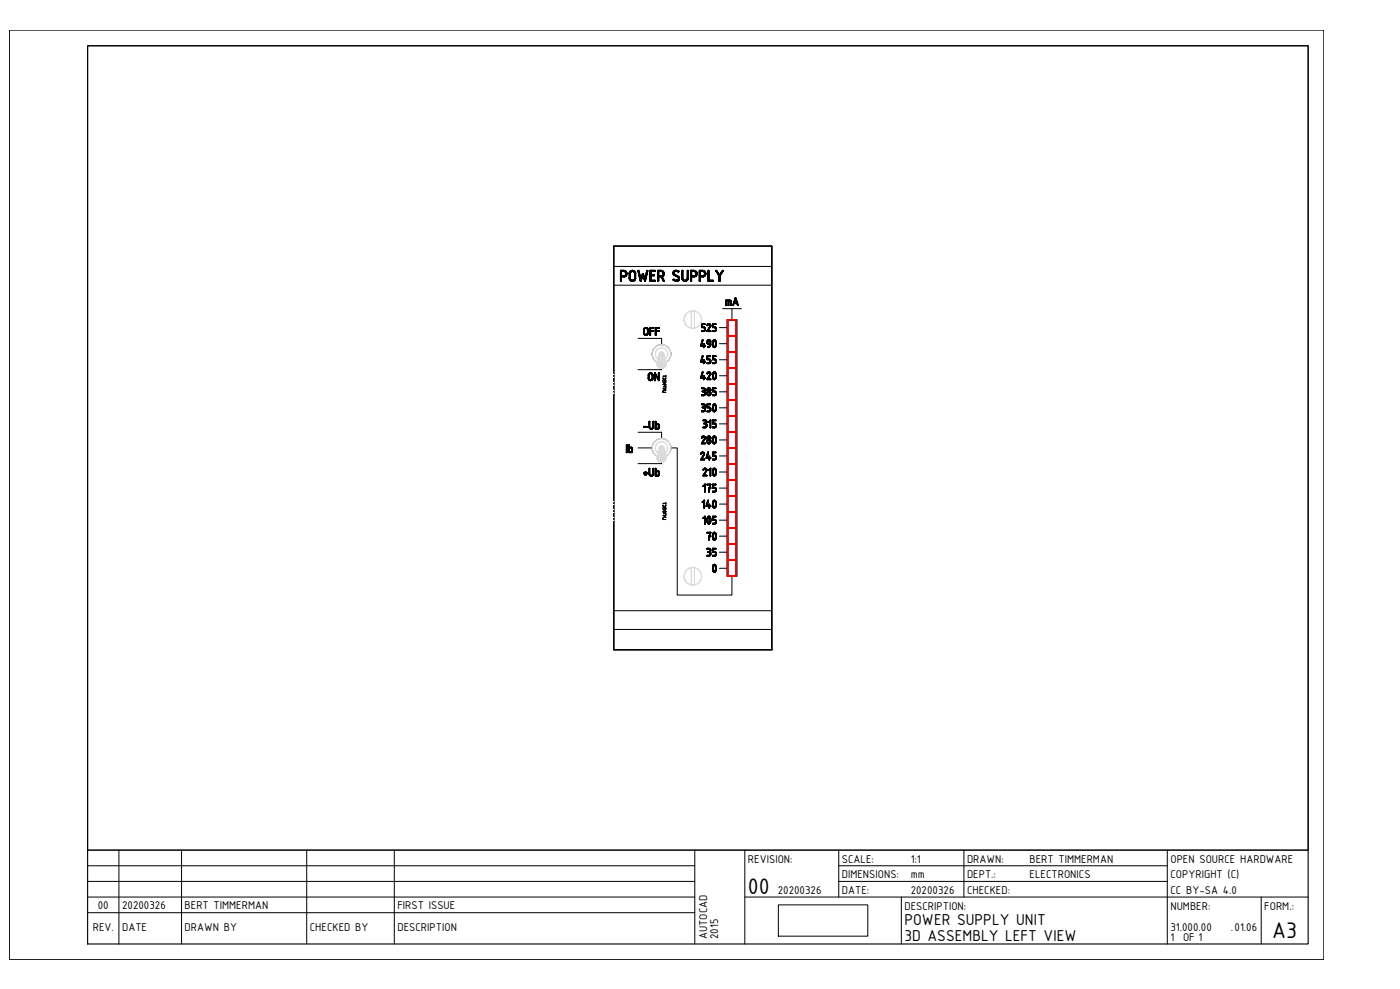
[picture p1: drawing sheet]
<svg xmlns="http://www.w3.org/2000/svg" width="841mm" height="594mm" viewBox="0 0 841 594" stroke-linecap="round" stroke-linejoin="round" font-family="sans-serif">
<!-- layer: 0 -->
<g fill="none" stroke="#000" stroke-width=".6">
<path d="M369 148h95v242h-95zM369 148v242h95v-242v242M369 148h95M369 148h.1M464 148h-95v242h95M464 148h.1M369 160h95M369 171h95M373 163h.1M373 163v6v-6M373 169h.1M373 162h.1"/>
<path d="M373 163h2h-2M373 166v-3v3M373 169v-3v3M373 166h2h-2M375 163h.1M375 166h-2h2M375 166h.1M375 162h-2h2M375 162h.1M375 165h.1M376 163h.1M376 165h.1"/>
<path d="M376 166h.1M376 164h.1M377 165h.1M377 164h.1M378 164h.1M378 164v3v-3M378 167h.1M378 168h.1M378 163h.1M379 163h.1M379 168h.1M379 167h.1"/>
<path d="M379 167v-3v3M379 164h.1M379 169h.1M379 162h.1M380 162h.1M380 169h.1M380 168h.1M380 163h.1M381 169h.1M381 163h.1M381 168h.1M381 164h.1"/>
<path d="M381 167h.1M381 164v3v-3M382 163h.1M382 168h.1M382 164h.1M382 167v-3v3M382 167h.1M383 163h.1M383 163l2 6-2-6M383 162h.1M384 162h.1M384 163h.1"/>
<path d="M385 169h.1M385 167l-1-4 1 4M385 169l1-3-1 3M386 165l-1 2 1-2M386 164h.1M386 166l1 3-1-3M387 165h.1M387 169h.1M387 167v-2v2M388 169h.1M388 169l1-6-1 6M388 163l-1 4 1-4"/>
<path d="M389 163h.1M389 162h.1M390 169h.1M390 163v6v-6M390 163h.1M391 169h.1M391 162h.1M391 169h2h-2M391 168v-2v2M391 166h2h-2M391 165v-2v2M391 163h2h-2"/>
<path d="M393 166h.1M393 165h-2h2M393 165h.1M393 169h.1M393 168h-2h2M393 163h.1M393 162h-2h2M394 168h.1M394 162h.1M394 169h.1M394 163h.1M395 163h.1"/>
<path d="M395 163v6v-6M395 169h.1M395 162h.1M396 169h.1M396 163h1h-1M396 166v-3v3M396 169v-3v3M396 166h1h-1M397 163h.1M397 166h-1h1M397 162h-2h2M397 166h.1"/>
<path d="M397 162h.1M397 166l1 3-1-3M398 163h.1M398 166h.1M398 162h.1M398 165h.1M398 164h.1M398 169h.1M399 166h.1M399 163h.1M399 169h.1M399 165h.1"/>
<path d="M399 164h.1M399 168l-1-2 1 2M404 164h.1M404 168h.1M404 163h.1M404 165h.1M405 163h.1M405 165h.1M405 168h.1M405 169h.1M405 164h.1M405 165l2 1-2-1"/>
<path d="M405 162h.1M406 163h.1M406 169h.1M406 162h.1M406 168h.1M407 163h.1M407 168h.1M407 169h.1M407 162h.1M407 166h.1M407 167h.1M407 166l-2-1 2 1"/>
<path d="M408 166h.1M408 163h.1M408 167h.1M408 168h.1M408 169h.1M410 163h.1M410 163v4v-4M410 167h.1M410 162h.1M410 168h.1M410 167v-4v4M410 169h.1"/>
<path d="M411 168h.1M411 169h.1M412 169h.1M412 168h.1M413 169h.1M413 168h.1M413 167h.1M413 163h.1M413 163v4v-4M413 162h.1M414 163h.1M414 167v-4v4"/>
<path d="M415 163h.1M415 163v6v-6M415 169h.1M415 162h.1M415 163h2h-2M415 166v-3v3M415 169v-3v3M415 166h2h-2M417 163h.1M417 166h-2h2M417 166h.1M417 162h-2h2"/>
<path d="M417 162h.1M418 166h.1M418 163h.1M418 165h.1M418 164h.1M419 165h.1M419 163h.1M419 164h.1M420 163v6v-6M420 169h.1M420 163h.1M420 162h.1"/>
<path d="M421 169h.1M421 163h1h-1M421 166v-3v3M421 169v-3v3M421 166h1h-1M422 163h.1M422 166h-1h1M422 166h.1M422 162h-2h2M422 162h.1M423 166h.1M423 163h.1"/>
<path d="M423 162h.1M423 165h.1M423 164h.1M424 166h.1M424 163h.1M424 165h.1M424 164h.1M425 163v6v-6M425 169h.1M425 163h.1M425 162h.1M426 162h.1"/>
<path d="M426 169h2h-2M426 168v-5v5M426 163h.1M428 169h.1M428 168h-2h2M428 168h.1M429 169h.1M429 168h.1M430 163h.1M430 162h.1M430 163l2 3-2-3M431 163h.1"/>
<path d="M432 166v3v-3M432 169h.1M432 165l-1-2 1 2M433 166l2-3-2 3M433 169h.1M433 169v-3v3M434 163l-2 2 2-2M434 162h.1M435 163h.1M442 179h.1M442 179l-2 4 2-4M442 180v2v-2"/>
<path d="M387 198h.1M387 198v2v-2M387 200h.1M387 197h.1M387 200v-2v2M388 197h.1M389 197h.1M389 198h.1M389 200h.1M389 198v2v-2M389 200v-2v2M390 197v4v-4"/>
<path d="M390 197h.1M391 197h.1M391 199h1h-1M391 199v-2v2M391 197h1h-1M392 199h.1M392 199h-1h1M392 197h.1M392 197h-1h1M393 199h.1M393 197h.1M394 197h.1"/>
<path d="M394 197v4v-4M394 199h2h-2M394 199v-2v2M394 197h2h-2M396 199h.1M396 199h-2h2M396 197h.1M396 197h-2h2M421 197h.1M421 199h.1M421 195v2v-2M421 195h.1"/>
<path d="M422 199h.1M422 194h.1M422 197h1h-1M422 199h1h-1M422 196v-1v1M422 195h1h-1M423 197h.1M423 199h-1h1M423 199h.1M423 196h-1h1M423 196h.1M423 198h.1"/>
<path d="M423 195h.1M423 194h-1h1M423 194h.1M424 199h.1M424 197h.1M424 195h.1M424 198h.1M425 195h.1M425 196h.1M425 199h.1M425 199h2h-2M425 199l2-3-2 3"/>
<path d="M426 195h.1M426 194h.1M426 196l-1 3 1-3M426 196h.1M427 196h.1M427 195h.1M427 199h.1M427 199h-2h2M428 197h.1M428 199h.1M428 195h.1M428 195v2v-2"/>
<path d="M428 197h1h-1M428 199h1h-1M428 194h.1M428 196v-1v1M428 195h2h-2M429 197h.1M429 199h-1h1M429 199h.1M429 196h-1h1M429 196h.1M430 197h.1M430 196h.1"/>
<path d="M430 198h.1M430 199h.1M430 195h.1M430 194h-2h2M430 194h.1M432 197h5M434 185h11M436 180h.1M436 180v3v-3M436 183h.1M436 184h.1M436 183v-2v2"/>
<path d="M436 181h1h-1M437 192h6v154h-6zM437 192h.1M437 181v2v-2M437 183h.1M437 184h.1M438 184h.1M438 183h.1M438 183v-2v2M438 181h.1M438 180h-2h2M438 180h.1"/>
<path d="M439 181h.1M439 180h.1M439 181v2v-2M439 183h.1M439 184h.1M439 183v-2v2M440 185v7M440 183h.1M440 184h.1M441 183h.1M441 183v-1v1M441 182h2h-2"/>
<path d="M441 182l1-2-1 2M442 182h-1h1M443 192h.1M443 182v1v-1M443 183h.1M443 184h.1M443 183l-1-4 1 4M383 203h14v4M387 201h.1M388 201h.1M389 201h.1M390 201h.1"/>
<path d="M391 201h.1M391 201v-2v2M392 213h.1M392 211v3M392 214l2 3M392 210v1M394 201h.1M394 208l-2 2M394 201v-2v2M394 217l1 1M397 207l-3 1M397 207h1"/>
<path d="M398 207l2 1M400 217v1M401 208v1M401 217h.1M402 209h.1M402 216h.1M403 211h.1M403 214v1M403 211v3M421 217h.1M421 208h.1M421 217h2h-2"/>
<path d="M421 208h2h-2M421 217l1-3-1 3M421 207l1-3-1 3M422 214l-1 3 1-3M422 204l-1 4 1-4M422 214h.1M422 204h.1M423 217v1v-1M423 218h.1M423 216h.1M423 216v1v-1M423 217h-2h2"/>
<path d="M423 208v1v-1M423 209h.1M423 207h.1M423 207h-2h2M423 206h.1M423 218v-1v1M423 217h1h-1M423 217v-1v1M423 209v-1v1M423 208h1h-1M424 217h.1M424 217h-1h1"/>
<path d="M424 208h.1M424 207h-1h1M424 207h.1M425 216h.1M425 218h.1M425 214h.1M425 214v2v-2M425 205h.1M425 205v1v-1M425 206h.1M425 216h1h-1M425 218h1h-1"/>
<path d="M425 204h.1M425 207h.1M425 216v-2v2M425 214h2h-2M425 208h.1M425 209h.1M425 206v-1v1M426 209h.1M426 204h.1M426 206h.1M426 207h.1M426 208h.1"/>
<path d="M426 205h.1M426 216h.1M426 218h-1h1M426 218h.1M426 216h-1h1M426 207h1h-1M426 217h.1M427 217h.1M427 218h.1M427 214h.1M427 214h-2h2M427 208h.1"/>
<path d="M427 204h.1M427 207h.1M427 206h-1h1M427 205h.1M427 205v1v-1M427 216h.1M427 207v-2v2M428 216h.1M428 218h.1M428 214h.1M428 214v2v-2M428 206h.1"/>
<path d="M428 207h.1M428 205h.1M428 208h.1M428 216h1h-1M428 218h1h-1M428 216v-2v2M428 214h2h-2M428 204h.1M429 204h.1M429 209h.1M429 207h.1M429 206h.1"/>
<path d="M429 205h.1M429 208h.1M429 216h.1M429 218h-1h1M429 218h.1M429 216h-1h1M430 216h.1M430 204h.1M430 209h.1M430 208h.1M430 205h.1M430 218h.1"/>
<path d="M430 217h.1M430 207h.1M430 206h.1M430 214h.1M430 214h-2h2M432 216h5M432 206h5M389 225h.1M389 225v2v-2M389 227h.1M389 228h.1M390 225h.1"/>
<path d="M390 228h.1M390 224h.1M390 227h.1M390 227v-2v2M390 229h.1M391 224h.1M391 229h.1M391 228h.1M391 225h.1M392 224h.1M392 228h.1M392 225h.1"/>
<path d="M392 227h.1M392 225v2v-2M392 227v-2v2M393 224h.1M393 224v4v-4M393 228h.1M393 229h.1M394 224h.1M394 229h.1M394 228v-3v3M394 225l2 4-2-4M395 228l-1-4 1 4"/>
<path d="M395 224v4v-4M396 229h.1M396 224h.1M396 228v-4v4M397 221v1h-14M421 227h.1M421 227h2h-2M421 237h.1M421 238h.1M421 233h.1M421 227l1-3-1 3M422 237h.1"/>
<path d="M422 233h.1M422 238h1h-1M422 233h1h-1M422 235h.1M422 224l-1 3 1-3M422 223h.1M422 235h1h-1M422 224h.1M423 235h.1M423 237h-1h1M423 238h.1M423 233h-1h1"/>
<path d="M423 233h.1M423 235h-1h1M423 227v1v-1M423 228h.1M423 226h.1M423 226v1v-1M423 227h-2h2M423 237h.1M423 234h.1M423 228v-1v1M423 227h1h-1M423 227v-1v1"/>
<path d="M423 236h.1M423 236v1v-1M424 237h.1M424 235h.1M424 234h.1M424 227h.1M424 227h-1h1M424 236h.1M424 237v-1v1M425 234h.1M425 235h.1M425 236h.1"/>
<path d="M425 236v1v-1M425 237h.1M425 224h.1M425 228h.1M425 225h.1M425 233h.1M425 228h2h-2M425 237v-1v1M425 238h.1M425 228l2-3-2 3M425 223h.1M426 235h.1"/>
<path d="M426 233h.1M426 237h.1M426 223h.1M426 224h.1M426 238h.1M426 234h.1M426 236h.1M426 225l-1 3 1-3M426 225h.1M427 234h.1M427 237h.1M427 235h.1"/>
<path d="M427 236h.1M427 236v1v-1M427 224h.1M427 225h.1M427 233h.1M427 228h.1M427 228h-2h2M428 235h.1M428 237h.1M428 238h.1M428 233h.1M428 233v2v-2"/>
<path d="M428 225h.1M428 226h.1M428 227h.1M428 224h.1M428 235h1h-1M428 238h1h-1M428 228h.1M428 235v-2v2M428 233h2h-2M429 224h.1M429 228h.1M429 227h.1"/>
<path d="M429 226h.1M429 225h.1M429 223h.1M429 235h.1M429 237h-1h1M429 238h.1M429 235h-1h1M429 237h.1M430 235h.1M430 223h.1M430 228h.1M430 227h.1"/>
<path d="M430 224h.1M430 236h.1M430 237h.1M430 238h.1M430 225h.1M430 226h.1M430 236v1v-1M430 233h.1M430 233h-2h2M430 237v-1v1M432 235h5M432 226h5"/>
<path d="M383 260h14v3M387 256h.1M387 257h.1M387 257h2h-2M389 257h.1M389 256h-2h2M389 256h.1M390 253h.1M390 253v3v-3M390 256h.1M390 257h.1M390 256v-3v3"/>
<path d="M390 258h.1M391 257h.1M391 258h.1M392 257h.1M392 258h.1M392 253h.1M392 253v3v-3M392 256h.1M393 257h.1M393 253h.1M393 256v-3v3M394 253h.1"/>
<path d="M394 253v5v-5M394 258h.1M394 258h1h-1M394 257v-2v2M394 255h1h-1M394 254v-1v1M395 255h.1M395 257h-1h1M395 254h-1h1M395 258h.1M395 257h.1M395 254h.1"/>
<path d="M395 255v2v-2M396 255h.1M396 258h.1M396 257h.1M396 257v-2v2M421 247h.1M421 243h.1M422 247h.1M422 243h.1M422 247h1h-1M422 243h1h-1M422 245h.1"/>
<path d="M422 245h1h-1M422 257h.1M422 252h.1M422 253h.1M423 257h.1M423 252h.1M423 256h.1M423 257h1h-1M423 253h1h-1M423 245h.1M423 247h-1h1M423 247h.1"/>
<path d="M423 243h-1h1M423 243h.1M423 245h-1h1M423 254h.1M423 244h.1M423 255h.1M423 255h1h-1M423 246h.1M424 255h.1M424 256h-1h1M424 257h.1M424 252h-1h1"/>
<path d="M424 253h.1M424 254h-1h1M424 247h.1M424 245h.1M424 244h.1M424 243h.1M424 256h.1M424 252h.1M424 254h.1M424 246h.1M424 255v1v-1M425 256h.1"/>
<path d="M425 255h.1M425 254h.1M425 253h.1M425 256v-1v1M425 245h.1M425 247h.1M425 243h.1M425 243v2v-2M425 245h1h-1M425 247h1h-1M425 245v-2v2M425 243h2h-2"/>
<path d="M426 253h.1M426 254h.1M426 245h.1M426 247h-1h1M426 247h.1M426 245h-1h1M426 254l1-1-1 1M426 246h.1M427 253v4v-4M427 257h.1M427 252l-1 1 1-1M427 246h.1"/>
<path d="M427 247h.1M427 243h.1M427 243h-2h2M427 245h.1M427 252h.1M427 257v-4v4M427 253h.1M428 254h.1M428 255h.1M428 257h.1M428 252h.1M428 253v1v-1"/>
<path d="M428 244h.1M428 245h.1M428 246h.1M428 255h1h-1M428 256h.1M428 257h1h-1M428 243h.1M428 247h.1M428 254v-1v1M428 253h2h-2M429 243h.1M429 247h.1"/>
<path d="M429 246h.1M429 244h.1M429 255h.1M429 256h-1h1M429 257h.1M429 254h-1h1M429 256h.1M429 254h.1M430 255h.1M430 254h.1M430 243h.1M430 247h.1"/>
<path d="M430 256h.1M430 257h.1M430 246h.1M430 244h.1M430 245h.1M430 255v1v-1M430 253h.1M430 252h-2h2M430 252h.1M430 256v-1v1M432 255h5M432 245h5"/>
<path d="M376 267h.1M376 267v5v-5M376 272h.1M377 272h.1M377 267h.1M377 272v-5v5M378 267v5v-5M378 272h.1M378 267h.1M378 272h1h-1M378 271v-2v2M378 269h1h-1"/>
<path d="M378 269v-2v2M379 269h.1M379 271h-1h1M379 269h-1h1M379 272h.1M379 271h.1M380 269h.1M380 270v1v-1M380 271h.1M380 272h.1M380 270h.1M380 271v-1v1"/>
<path d="M383 269h9M392 268v2M392 270l1 3M393 265l-1 3M393 273l2 1M397 264l-4 1M397 263h1M397 278h-14M398 264l3 1M401 273l-1 1M403 267v1M403 271h.1"/>
<path d="M403 268v2M403 269h4v88h33v-11M403 269h.1M421 272h.1M421 273h.1M421 276h.1M421 276h2h-2M421 263h.1M421 266h.1M421 267h.1M422 272h.1M422 276l1-3-1 3"/>
<path d="M422 262h.1M422 263h.1M422 267h2h-2M422 266l2-2-2 2M423 272h.1M423 262h.1M423 273l-2 3 2-3M423 273h.1M423 276h.1M423 276h-1h1M423 263h.1M423 263l-2 3 2-3"/>
<path d="M424 267h.1M424 266h-2h2M424 264h.1M424 262h.1M424 263h.1M424 266h.1M424 275h.1M424 275h2h-2M425 263h.1M425 265h.1M425 266h.1M425 275l1-3-1 3"/>
<path d="M425 262h.1M425 264h.1M425 272l-1 3 1-3M425 272h.1M425 267h.1M426 272h.1M426 264h.1M426 262h.1M426 266h.1M426 267h.1M426 275v1v-1M426 276h.1"/>
<path d="M426 274h.1M426 274v1v-1M426 275h-1h1M426 276v-1v1M426 275h1h-1M426 275v-1v1M426 263h.1M426 265h.1M427 263h.1M427 266h.1M427 264h.1M427 265h.1"/>
<path d="M427 262h.1M427 275h.1M427 275h-1h1M428 274h.1M428 276h.1M428 272h.1M428 272v2v-2M428 263h.1M428 264h.1M428 265h.1M428 266h.1M428 274h1h-1"/>
<path d="M428 276h1h-1M428 262h.1M428 273v-1v1M428 272h2h-2M429 262h.1M429 266h.1M429 265h.1M429 264h.1M429 263h.1M429 267h.1M429 274h.1M429 276h-1h1"/>
<path d="M429 276h.1M429 273h-1h1M429 273h.1M430 274h.1M430 273h.1M430 262h.1M430 267h.1M430 266h.1M430 263h.1M430 276h.1M430 275h.1M430 265h.1"/>
<path d="M430 264h.1M430 272h.1M430 272h-2h2M432 274h5M432 264h5M387 284h.1M387 285h.1M387 285h1h-1M388 285h.1M388 283h.1M388 283v1v-1M388 284h-1h1"/>
<path d="M388 286h.1M388 285h1h-1M388 284v-1v1M389 285h.1M389 284h-1h1M389 284h.1M390 281h.1M390 282v3v-3M390 285h.1M390 285v-3v3M390 282h.1M390 286h.1"/>
<path d="M391 285h.1M391 286h.1M392 285h.1M392 286h.1M392 281h.1M392 282v3v-3M393 285h.1M393 281h.1M393 282h.1M393 285v-3v3M394 281h.1M394 282v4v-4"/>
<path d="M394 286h.1M394 286h1h-1M394 286v-3v3M394 283h1h-1M394 283v-1v1M394 282h.1M395 283h.1M395 286h-1h1M395 283h-1h1M395 286h.1M395 285h.1M395 284h.1"/>
<path d="M395 284v1v-1M396 283h.1M396 286h.1M396 285h.1M396 284h.1M396 285v-1v1M422 292h.1M422 282h.1M422 286h.1M423 282h.1M423 292h.1M423 286h1h-1"/>
<path d="M423 281h.1M423 285l1-2-1 2M423 292v3v-3M423 295h.1M423 296h.1M423 291l-1 1 1-1M423 291h.1M424 296h.1M424 291h.1M424 281h.1M424 282h.1M424 295h.1"/>
<path d="M424 295v-4v4M424 283h.1M424 283l-2 3 2-3M424 286h.1M424 285h-1h1M425 286h.1M425 285h.1M425 283h.1M425 282h.1M425 291h.1M425 291h1h-1M426 295h.1"/>
<path d="M426 293h.1M426 282h.1M426 283h.1M426 296h.1M426 283l1-1-1 1M426 293v2v-2M426 295v-2v2M426 291v2v-2M427 282v4v-4M427 286h.1M427 281l-1 1 1-1M427 293v-2v2"/>
<path d="M427 281h.1M427 293h.1M427 291h-2h2M427 291h.1M427 286v-5v5M428 293h.1M428 295h.1M428 291h.1M428 291v2v-2M428 283h.1M428 284h.1M428 296h.1"/>
<path d="M428 282h.1M428 285h.1M428 293h1h-1M428 296h1h-1M428 293v-2v2M428 291h2h-2M429 281h.1M429 282h.1M429 286h.1M429 285h.1M429 284h.1M429 283h.1"/>
<path d="M429 293h.1M429 295h-1h1M429 296h.1M429 293h-1h1M429 295h.1M430 293h.1M430 281h.1M430 286h.1M430 285h.1M430 282h.1M430 295h.1M430 294h.1"/>
<path d="M430 284h.1M430 283h.1M430 291h.1M430 291h-2h2M432 293h5M432 284h5M422 302h.1M422 301h.1M422 302l1-1-1 1M422 311h.1M423 312h.1M423 311h.1"/>
<path d="M423 301v4v-4M423 305h.1M423 301h-1h1M423 300h.1M423 311v4v-4M423 315h.1M423 305v-4v4M423 301h.1M423 310l-1 1 1-1M423 310h.1M424 315h.1M424 310h.1"/>
<path d="M424 315v-5v5M424 304h.1M424 304h2h-2M425 320h.1M425 312h.1M425 313h.1M425 311h.1M425 314h.1M425 304l1-3-1 3M425 301l-1 3 1-3M425 310h.1M425 301h.1"/>
<path d="M425 315h.1M425 300h.1M426 310h.1M426 315h.1M426 314h.1M426 311h.1M426 301h.1M426 304v1v-1M426 305h.1M426 303h.1M426 303v1v-1M426 304h-1h1"/>
<path d="M426 305v-1v1M426 304h1h-1M426 304v-1v1M426 313h.1M426 312h.1M427 310h.1M427 314h.1M427 312h.1M427 313h.1M427 311h.1M427 320h-2h2M427 304h.1"/>
<path d="M427 304h-1h1M427 320h.1M428 312h.1M428 314h.1M428 315h.1M428 310h.1M428 310v2v-2M428 302h.1M428 303h.1M428 304h.1M428 312h1h-1M428 315h1h-1"/>
<path d="M428 301h.1M428 305h.1M428 312v-1v1M428 311h2h-2M429 320h.1M429 301h.1M429 305h.1M429 304h.1M429 303h.1M429 302h.1M429 300h.1M429 312h.1"/>
<path d="M429 314h-1h1M429 315h.1M429 312h-1h1M429 314h.1M430 320h.1M430 313h.1M430 312h.1M430 301h.1M430 305h.1M430 304h.1M430 314h.1M430 315h.1"/>
<path d="M430 302h.1M430 303h.1M430 313v1v-1M430 311h.1M430 310h-2h2M430 310h.1M430 314v-1v1M432 312h5M432 303h5M425 334h.1M425 329h.1M425 330h.1"/>
<path d="M425 334h1h-1M425 330h1h-1M425 320h1h-1M425 331h.1M425 332h.1M425 332h1h-1M426 324h.1M426 322h.1M426 332h.1M426 334h-1h1M426 334h.1M426 329h-1h1"/>
<path d="M426 330h.1M426 331h-1h1M426 329h.1M426 331h.1M426 322v2v-2M426 324v-2v2M426 333h.1M426 320v2v-2M427 332h.1M427 332v1v-1M427 333h.1M427 334h.1"/>
<path d="M427 331h.1M427 330h.1M427 322v-2v2M427 322h.1M427 333v-1v1M428 331h.1M428 332h.1M428 334h.1M428 329h.1M428 330v1v-1M428 321h.1M428 322h.1"/>
<path d="M428 323h.1M428 340h.1M428 332h1h-1M428 334h1h-1M428 324h.1M428 320h.1M428 339h.1M428 331v-1v1M428 330h2h-2M429 339h.1M429 324h.1M429 323h.1"/>
<path d="M429 321h.1M429 340h.1M429 332h.1M429 334h-1h1M429 334h.1M429 331h-1h1M429 331h.1M429 333h.1M430 339h.1M430 340h.1M430 332h.1M430 331h.1"/>
<path d="M430 324h.1M430 333h.1M430 334h.1M430 323h.1M430 321h.1M430 322h.1M430 332v1v-1M430 330h.1M430 329h-2h2M430 329h.1M430 333v-1v1M432 332h5"/>
<path d="M432 322h5M428 341h.1M428 342h.1M428 343h.1M429 343h.1M429 342h.1M429 341h.1M429 344h.1M430 344h.1M430 343h.1M430 342h.1M430 341h.1"/>
<path d="M432 341h5M437 346h.1M443 346h.1M369 378h95M369 367h95M369 390h.1M464 390h.1"/>
</g>
<g fill="none" stroke="#dbdbdb" stroke-width=".6">
<path d="M411 190v3l1 2M411 190h.1M412 189l-1 1 1-1M412 195l-1-1 1 1M412 195l1 1M412 189l-1 1M412 195h.1M413 188l-1 1zM413 188l2-1v10a5 5 0 0 1-4-4 5 5 0 0 1 2-5zM413 196l1 1M414 187h1h-1M414 197h1h-1"/>
<path d="M414 187l-1 1M415 187h1zM415 197h1zM415 187h.1M415 187v10M416 187h1M416 197h1M416 197h.1M416 187h.1M417 187h.1M417 187a5 5 0 0 1 4 5 5 5 0 0 1-4 5h1M417 187a5 5 0 0 1 4 5 5 5 0 0 1-4 5z"/>
<path d="M417 197h.1M417 197h-1M417 187v10M417 187h1M421 192v1M421 192h.1M392 214l1 2 2 2v1M392 210v4M394 214l1 2M395 210a4 4 0 0 0-1 4M395 219h.1M395 218v2"/>
<path d="M395 220h.1M395 217l1 3M395 217v3M395 217v1v-1M395 207a6 6 0 0 1 8 3 6 6 0 0 1-3 8M395 207l-3 3M395 209a4 4 0 0 1 6 2 4 4 0 0 1-1 5l1-3M395 217l1 2h-1l1 1h-1M395 209v1M395 209a4 4 0 0 1 6 4M395 217l1 1M396 218l1 1"/>
<path d="M396 220h-1M396 218h-1v2M396 216l-1 1zM396 216l-1 1M396 218l1-2-1 2M396 218v1M396 219h1M396 217l1 2M396 219h1l-1 1M396 217l1 1M397 219l-1 1M397 219h.1"/>
<path d="M397 219v1M397 220h-1M397 216h1zM397 216h-1M397 216h.1M397 217l1-1zM397 218v1v1M397 217h-1M397 220v1M397 218v-1l1-1-1 3M397 219h1zM397 219l1 1"/>
<path d="M398 218v-1v1M398 217h.1M398 217l-1 2M398 218h.1M398 218h-1M398 217l-1 1M398 216h1l-1 1zM398 216h.1M398 216h-1M398 218h1h-1M398 220l-1-1 1 1M398 218h1l-1 1"/>
<path d="M398 220v1M398 218l-1 1M398 220h1M398 217h1v1zM398 216h1M398 219h1h-1M398 220h1l-1 1v-1v1M398 219h-1h1M398 219h1v1M398 219h1zM398 217h1M398 219l1 1"/>
<path d="M399 216h.1M399 218h1h-1M399 218h.1M399 218h1l-1 1M399 220v1M399 220h1M399 216v1M399 218v1M399 217h1v1M399 217l1 1M399 217h.1M399 219h1v1"/>
<path d="M399 219h1zM399 219l1 1-1 1v-1M399 219h-1M399 217h1M400 218h.1M400 220l-1 1M400 217h.1M400 218v1l-1 2M400 219v1M400 218v1h-1M400 217v1M400 218v1"/>
<path d="M400 219h.1M401 213h.1M403 213h.1M395 220l1 1-1-1M395 220l1 1M396 221h1M396 221h1h-1M396 221h.1M396 220l1 1h-1M396 220v1M397 221h1M397 221h1h-1"/>
<path d="M397 221h.1M398 221h.1M398 221h1M399 221h-1M399 220l-1 1M399 221h.1M411 348l1 1M411 344v4M412 343l-1 1 1-1M412 343l-1 1M412 349l1 1M412 349h.1"/>
<path d="M413 342l-1 1zM413 342l2-1v10a5 5 0 0 1-4-4 5 5 0 0 1 2-5zM413 350l1 1M414 341h1h-1M414 351h1h-1M414 341l-1 1M415 341h1zM415 351h1zM415 341h.1M415 341v10M416 341h1M416 351h1"/>
<path d="M416 351h.1M416 341h.1M417 341a5 5 0 0 1 4 5 5 5 0 0 1-4 5h1M417 341a5 5 0 0 1 4 5 5 5 0 0 1-4 5zM417 351h.1M417 351h-1M417 341v10M417 341h1M421 345v1M421 346h.1"/>
</g>
<circle cx="400" cy="220" r=".2" fill="#dbdbdb"/>
<g fill="none" stroke="#dbdbdb" stroke-width=".6">
<path d="M395 218l1-6-1 6v2M396 212l-1 5 2-6-1 5-1 1M397 211h1l-1 5zM397 211l-1 1-1 5M398 211v1v4zM398 212l2 5-2-5 1 4h-3M399 212l1 6zM399 213h.1M399 216l1 1M400 217v1M400 219h.1M395 220l1 1"/>
<path d="M400 220h.1M392 270l1 3 2 1v1M392 266v4M394 271l1 1M395 267a4 4 0 0 0-1 4M395 275h.1M395 275v1M395 276v-3l1 3M395 276v1v-1M395 276v1M395 277h1h-1M395 273v1"/>
<path d="M395 277h1M395 277h.1M395 264a6 6 0 0 1 8 3 6 6 0 0 1-3 7M395 264l-3 2M395 266a4 4 0 0 1 6 1 4 4 0 0 1-1 5l1-3M395 274l1 1h-1l1 1h-1M395 266v1M395 266a4 4 0 0 1 6 3M395 274h1M396 275l1 1M396 276h-1M396 275l-1-1v2"/>
<path d="M396 275h1M396 273l-1 1zM396 273h-1M396 277l1 1M396 274l1-2-1 3M396 274v1M396 276v1h-1M396 274l1 1M396 276l-1 1M396 277l1 1-1-1M396 277h.1M396 277h1h-1"/>
<path d="M396 275l1 1h-1M397 276h-1M397 275v1M397 272l-1 1v-1M397 278h1M397 272h.1M397 273l1-1v1zM397 278h1h-1M397 276l-1 1M397 273l-1 1M397 278h.1M397 277h1l-1 1"/>
<path d="M397 277v1M397 276v1M397 275v-1l1-1-1 2M397 275h1M397 276h1M398 275v-1v1M398 274v-1v1zM398 277v1M398 274l-1 2M398 272h-1M398 276v1M398 275h.1"/>
<path d="M398 274l-1 1M398 273h1zM398 278v-1v1M398 272h.1M398 278h.1M398 275l1-1-1 1M398 276h-1h1M398 275h1h-1M398 275l-1 1M398 276l1 1M398 274l1-1v1zM398 272h1"/>
<path d="M398 276l1 1h-1v-1v1M398 275l-1 1 1-1M398 276h1M398 275l1 1zM398 273h1M398 277h1v1M398 276h1v1M398 275l-1 1h1M398 277l1 1M399 272h.1M399 278h-1M399 274h1l-1 1"/>
<path d="M399 268l1 6zM399 277h-1M399 274v1M399 275h1h-1M399 276v1M399 276h1M399 273h.1M399 275h.1M399 273l1 1M399 275h1zM399 276h1l-1 1M399 275h-1"/>
<path d="M399 273h1M399 277v1M400 274v1M400 276l-1 1M400 273v1M400 275l-1 2M400 276h.1M400 275h-1M400 274h.1M400 275h.1M400 275v1M401 269h.1"/>
<path d="M403 269h.1"/>
</g>
<circle cx="399" cy="277" r=".2" fill="#dbdbdb"/>
<g fill="none" stroke="#dbdbdb" stroke-width=".6">
<path d="M395 274l1-5-1 5v3M395 277h1M396 277h.1M396 277v1M396 268l-1 5 2-5-1 4-1 1M397 268h1l-1 4zM397 268l-1 1-1 4v1M398 268v4zM398 268l2 5zM398 268l1 5-3-1M399 269h.1M399 273h1"/>
<path d="M399 277h.1M400 275h.1"/>
</g>
<g fill="none" stroke="#f00" stroke-width=".6">
<path d="M437 192h5v9h-5v-9h5v10l-5-1zM437 192h.1M442 192h.1M437 201h.1M437 202h5v9h-5v-9h5v9h-5zM437 211h.1M437 211h5v10h-5v-10h5v10h-5zM437 202h.1M442 202h.1M442 211h.1M437 221h.1M437 221h5v9h-5v-9h5v9h-5z"/>
<path d="M437 230h.1M437 231h5v9h-5v-9h5v9h-5zM437 231h.1M442 221h.1M442 231h.1M442 230h.1M437 240h.1M437 240h5v10h-5v-10h5v10h-5zM437 250h.1M437 250h5v9h-5v-9h5v9h-5zM437 259h.1M437 260h5v9h-5v-9h5v9h-5z"/>
<path d="M437 260h.1M442 240h.1M442 250h.1M442 260h.1M442 259h.1M437 269h.1M437 269h5v10h-5v-10h5v10h-5zM437 279h.1M437 279h5v9h-5v-9h5v9h-5zM442 269h.1M442 279h.1M437 288h.1"/>
<path d="M437 288h5v10h-5v-10h5v10h-5zM437 298h.1M437 298h5v9h-5v-9h5v10l-5-1zM437 288v1M442 288v1M442 298h.1M442 288h.1M437 307h.1M437 308h5v9h-5v-9h5v9h-5zM437 317h.1M437 317h5v10h-5v-10h5v10h-5zM437 308h.1"/>
<path d="M442 308h.1M442 317h.1M437 327h.1M437 327h5v9h-5v-9h5v9h-5zM437 336h.1M437 337h5v9h-5v-9h5v9h-5zM437 337h.1M442 327h.1M442 337h.1M442 336h.1M437 346h.1"/>
</g>
<circle cx="448" cy="207" r=".2" fill="#fafafa"/>
<path d="M448 207h.1M448 206h.1M448 205h.1M448 204h.1M448 208h.1M448 209h.1" fill="none" stroke="#fafafa" stroke-width=".6"/>
<circle cx="448" cy="208" r=".2" fill="#fafafa"/>
<path d="M448 208h.1" fill="none" stroke="#fafafa" stroke-width=".6"/>
<circle cx="448" cy="208" r=".2" fill="#fafafa"/>
<path d="M448 208h.1" fill="none" stroke="#fafafa" stroke-width=".6"/>
<circle cx="448" cy="208" r=".2" fill="#fafafa"/>
<path d="M448 209h.1M448 209v-4v4M448 205h.1M448 204h.1M448 205v3zM448 205v4v-4" fill="none" stroke="#fafafa" stroke-width=".6"/>
<circle cx="448" cy="209" r=".2" fill="#fafafa"/>
<path d="M448 207h.1M448 208h.1M448 209h.1M448 206h.1M448 206v-1v1M448 205h.1M448 204h.1M448 205v2v-2M448 205v4v-4M448 209v-4v4" fill="none" stroke="#fafafa" stroke-width=".6"/>
<circle cx="448" cy="209" r=".2" fill="#fafafa"/>
<path d="M448 205h.1M448 206h.1M448 207h.1M448 207v-2v2M448 204h.1M448 205v4v-4M448 209h.1M448 209v-2v2M448 207v2v-2" fill="none" stroke="#fafafa" stroke-width=".6"/>
<circle cx="448" cy="204" r=".2" fill="#fafafa"/>
<path d="M448 209h.1M448 209v-4v4M448 205h.1M448 204h.1M448 205v3zM448 205v4v-4" fill="none" stroke="#fafafa" stroke-width=".6"/>
<circle cx="448" cy="209" r=".2" fill="#fafafa"/>
<path d="M448 207h.1M448 208h.1M448 209h.1M448 206h.1M448 206v-1v1M448 205h.1M448 204h.1M448 205v2v-2M448 205v4v-4M448 209v-4v4" fill="none" stroke="#fafafa" stroke-width=".6"/>
<circle cx="448" cy="208" r=".2" fill="#fafafa"/>
<path d="M448 208h.1" fill="none" stroke="#fafafa" stroke-width=".6"/>
<circle cx="448" cy="208" r=".2" fill="#fafafa"/>
<path d="M448 208h.1" fill="none" stroke="#fafafa" stroke-width=".6"/>
<circle cx="448" cy="208" r=".2" fill="#fafafa"/>
<path d="M448 207h.1M448 206h.1M448 205h.1M448 204h.1M448 208h.1M448 209h.1M448 214v3v-3M448 217h.1M448 217v-3v3M448 214h.1" fill="none" stroke="#fafafa" stroke-width=".6"/>
<circle cx="448" cy="214" r=".2" fill="#fafafa"/>
<g fill="none" stroke="#fafafa" stroke-width=".6">
<path d="M448 217h.1M448 217v-2v2M448 215v2v-2M448 217v-4v4M448 213h.1M448 212h.1M448 213v1v-1M448 214v-1v1M448 213v4v-4M448 215h.1M448 214h.1M448 216h.1"/>
<path d="M448 214v2v-2M448 216v-1v1"/>
</g>
<circle cx="448" cy="213" r=".2" fill="#fafafa"/>
<g fill="none" stroke="#fafafa" stroke-width=".6">
<path d="M448 213h.1M448 212h.1M448 215h.1M448 215v1v-1M448 216h.1M448 217h.1M448 216v-1v1M448 217v-4v4M448 212v5v-5M448 214h.1M448 214v-1v1M448 213v1v-1"/>
<path d="M448 213v4v-4M448 212v1v-1M448 214v3v-3M448 217v-3v3"/>
</g>
<circle cx="448" cy="212" r=".2" fill="#fafafa"/>
<path d="M448 217h.1M448 217v-4v4M448 213h.1M448 212h.1M448 212v5v-5M448 216h.1M448 215h.1M448 215v-2v2M448 213v1v-1M448 214h.1" fill="none" stroke="#fafafa" stroke-width=".6"/>
<circle cx="448" cy="217" r=".2" fill="#fafafa"/>
<path d="M448 215h.1M448 214h.1M448 214v-1v1M448 213h.1M448 213v2v-2M448 215v1v-1M448 216h.1M448 217h.1M448 216v-1v1M448 212h.1" fill="none" stroke="#fafafa" stroke-width=".6"/>
<circle cx="448" cy="213" r=".2" fill="#fafafa"/>
<path d="M448 213h.1M448 214h.1M448 215h.1" fill="none" stroke="#fafafa" stroke-width=".6"/>
<circle cx="448" cy="215" r=".2" fill="#fafafa"/>
<path d="M448 217h.1M448 217v-4v4M448 213h.1M448 212h.1M448 213v4v-4" fill="none" stroke="#fafafa" stroke-width=".6"/>
<circle cx="448" cy="217" r=".2" fill="#fafafa"/>
<g fill="none" stroke="#fafafa" stroke-width=".6">
<path d="M448 213h.1M448 212h.1M448 213v3v-3M448 216h.1M448 217h.1M448 216v-3v3M448 213v3zM448 215h.1M448 214h.1M448 215v1v-1M448 217v-3v3M448 214v4v-4"/>
<path d="M448 218h.1M448 218v-1v1M448 216v-1v1M448 218v-4v4M448 214v2zM448 214v3v-3M448 217v1v-1M448 213v4v-4M448 217v-4v4M448 230h.1M448 230v-4v4M448 226h.1"/>
<path d="M448 226v4v-4M448 230v-1v1M448 229v1v-1M448 227v2v-2M448 229v-2v2M448 227h.1M448 228h.1M448 228v-2v2M448 229h.1M448 230v-2v2M448 234v4v-4M448 238h.1"/>
<path d="M448 238v-4v4M448 234h.1M448 236h.1M448 235h.1M448 237h.1M448 237v1v-1M448 238v-1v1M448 237v-1v1M448 236v1v-1M448 237v-3v3M448 234v3v-3M448 234v1v-1"/>
<path d="M448 235v-1v1"/>
</g>
<circle cx="448" cy="236" r=".2" fill="#fafafa"/>
<path d="M448 236h.1M448 237h.1M448 238h.1M448 235v-1v1M448 234h.1M448 234v2v-2" fill="none" stroke="#fafafa" stroke-width=".6"/>
<circle cx="448" cy="237" r=".2" fill="#fafafa"/>
<path d="M448 238h.1M448 237h.1M448 236h.1M448 236v-1v1M448 235h.1M448 234h.1M448 235v1v-1M448 238v-4v4M448 234v3zM448 234v4v-4" fill="none" stroke="#fafafa" stroke-width=".6"/>
<circle cx="448" cy="238" r=".2" fill="#fafafa"/>
<g fill="none" stroke="#fafafa" stroke-width=".6">
<path d="M448 238v-2v2M448 234h.1M448 235h.1M448 235v-1v1M448 236h.1M448 234v4v-4M448 238h.1M448 237h.1M448 264h.1M448 264v4v-4M448 268h.1M448 269h.1"/>
<path d="M448 268v-4v4M448 269v-1v1M448 268v1v-1M448 265v2v-2M448 267v-2v2M448 265v3v-3M448 264v1v-1M448 265h.1M448 276h.1M448 276v-4v4M448 272h.1M448 272v4v-4"/>
<path d="M448 277h.1M448 276v-1v1M448 275v1v-1M448 273v2v-2M448 275v-2v2M448 273h.1M448 274v2v-2M448 276v-2v2M448 274h.1"/>
</g>
<circle cx="448" cy="273" r=".2" fill="#fafafa"/>
<path d="M448 274h.1M448 275h.1M448 276h.1M448 277h.1M448 273h.1M448 272h.1" fill="none" stroke="#fafafa" stroke-width=".6"/>
<circle cx="448" cy="274" r=".2" fill="#fafafa"/>
<path d="M448 274h.1M448 273h.1M448 272h.1" fill="none" stroke="#fafafa" stroke-width=".6"/>
<circle cx="448" cy="274" r=".2" fill="#fafafa"/>
<path d="M448 277h.1M448 276h.1M448 275h.1M448 274h.1M448 273h.1M448 272h.1" fill="none" stroke="#fafafa" stroke-width=".6"/>
<circle cx="448" cy="277" r=".2" fill="#fafafa"/>
<g fill="none" stroke="#fafafa" stroke-width=".6">
<path d="M448 276h.1M448 275h.1M448 274h.1M448 276v-4v4M448 272h.1M448 272v4v-4M448 277h.1M448 276v-1v1M448 275v1v-1M448 273v2v-2M448 275v-2v2M448 273h.1"/>
<path d="M448 274v2v-2M448 276v-2v2"/>
</g>
<circle cx="448" cy="273" r=".2" fill="#fafafa"/>
<path d="M448 274h.1M448 275h.1M448 276h.1M448 277h.1M448 273h.1M448 272h.1" fill="none" stroke="#fafafa" stroke-width=".6"/>
<circle cx="448" cy="274" r=".2" fill="#fafafa"/>
<path d="M448 274h.1M448 273h.1M448 272h.1" fill="none" stroke="#fafafa" stroke-width=".6"/>
<circle cx="448" cy="274" r=".2" fill="#fafafa"/>
<path d="M448 277h.1M448 276h.1M448 275h.1M448 274h.1M448 273h.1M448 272h.1" fill="none" stroke="#fafafa" stroke-width=".6"/>
<circle cx="448" cy="277" r=".2" fill="#fafafa"/>
<path d="M448 276h.1M448 275h.1M448 274h.1M448 280h.1M448 282h.1M448 281h.1M448 283h.1M448 284h.1" fill="none" stroke="#fafafa" stroke-width=".6"/>
<circle cx="448" cy="283" r=".2" fill="#fafafa"/>
<path d="M448 280h.1M448 280v3zM448 280v4v-4M448 284h.1M448 284v-4v4M448 282h.1M448 281h.1" fill="none" stroke="#fafafa" stroke-width=".6"/>
<circle cx="448" cy="282" r=".2" fill="#fafafa"/>
<path d="M448 280h.1M448 284h.1M448 283h.1M448 282h.1M448 281h.1" fill="none" stroke="#fafafa" stroke-width=".6"/>
<circle cx="448" cy="284" r=".2" fill="#fafafa"/>
<path d="M448 280h.1M448 280v1v-1M448 280v3zM448 280v4v-4M448 284h.1M448 283h.1M448 282h.1M448 284v-4v4M448 281h.1M448 281v-1v1" fill="none" stroke="#fafafa" stroke-width=".6"/>
<circle cx="448" cy="282" r=".2" fill="#fafafa"/>
<path d="M448 280h.1M448 284h.1M448 283h.1M448 282h.1M448 281h.1" fill="none" stroke="#fafafa" stroke-width=".6"/>
<circle cx="448" cy="284" r=".2" fill="#fafafa"/>
<path d="M448 280h.1M448 280v1v-1M448 284h.1M448 283h.1M448 282h.1M448 280v4v-4M448 284v-4v4M448 281h.1M448 281v-1v1" fill="none" stroke="#fafafa" stroke-width=".6"/>
<circle cx="448" cy="283" r=".2" fill="#fafafa"/>
<g fill="none" stroke="#fafafa" stroke-width=".6">
<path d="M366 230v1h3h-3v-1h3zM366 231h.1M366 230h.1M366 234v2h3h-3v-2h3zM366 236h.1M366 234v1M366 225v2h3h-3v-2h3zM366 227h.1M366 225h.1M448 280h.1M448 282h.1M448 281h.1"/>
<path d="M448 283h.1M448 284h.1M366 306v2h3h-3v-2h3zM366 308h.1M366 306h.1M366 311v2h3h-3v-2h3zM366 313h.1M366 311h.1M366 301v2h3h-3v-2h3zM366 303h.1M366 301h.1"/>
</g>
<g fill="none" stroke="#000" stroke-width=".6">
<path d="M398 227h.1M398 229h.1M398 233h2h-2M398 235v1v-1M398 236h2h-2M398 228h.1M398 231h.1M399 228h.1M399 231h.1M399 234h1h-1M399 229h.1M400 228h.1"/>
<path d="M400 228h-1h1M400 230h.1M400 231h.1M400 231h-1h1M400 233h.1M400 225v1v-1M400 226h-2h2M400 227h.1M400 228v1v-1M400 229h-1h1M400 230h-2h2M400 233v-1v1"/>
<path d="M400 232h-2h2M400 233l-1 1 1-1M400 234h-2h2M398 304h.1M398 305h.1M398 307h.1M398 310h2h-2M398 311v1v-1M398 312h2h-2M398 308h.1M399 305h.1M399 307h.1"/>
<path d="M399 308h.1M399 310l1 1-1-1M400 304h.1M400 304h-1h1M400 306h.1M400 307h.1M400 308h.1M400 309h.1M400 302v1v-1M400 302h-2h2M400 303h.1M400 305h.1"/>
<path d="M400 305h-1h1M400 306h-2h2M400 309v-1v1M400 308l-2 1 2-1M400 310h-1h1M400 311h-2h2M468 544h53v18h-53z"/>
</g>
<!-- layer: Ttitleblock -->
<g fill="none" stroke="#000" stroke-width=".6">
<path d="M6 18h789v558h-789zM53 511h733M71 511v56M109 511v56M184 511v56M237 511v56M417 511v56M447 511v56M504 511v28M579 511v28M701 511v56M53 539h364"/>
<path d="M53 529h364M53 520h364M447 539h339M504 529h197M504 520h197M541 539v28M758 539v28M53 548h364"/>
</g>
<path d="M53 28h733v539h-733z" fill="none" stroke="#000" stroke-width=".68"/>
<!-- layer: Viewports -->
<path d="M53 28h733v483h-733z" fill="none" stroke="#000" stroke-width=".6"/>
<g font-size="14.6">
<text x="449" y="537">00</text>
<text x="764" y="563">A3</text>
</g>
<g font-size="10.2">
<text x="543" y="556">POWER SUPPLY UNIT</text>
<text x="543" y="565">3D ASSEMBLY LEFT VIEW</text>
</g>
<g font-size="7.3">
<text x="449" y="518">REVISION:</text>
<text x="506" y="518">SCALE:</text>
<text x="547" y="518">1:1</text>
<text x="581" y="518">DRAWN:</text>
<text x="619" y="518">BERT TIMMERMAN</text>
<text x="703" y="518">OPEN SOURCE HARDWARE</text>
<text x="506" y="528">DIMENSIONS:</text>
<text x="547" y="528">mm</text>
<text x="581" y="528">DEPT.:</text>
<text x="619" y="528">ELECTRONICS</text>
<text x="703" y="528">COPYRIGHT (C)</text>
<text x="467" y="537">20200326</text>
<text x="506" y="537">DATE:</text>
<text x="547" y="537">20200326</text>
<text x="581" y="537">CHECKED:</text>
<text x="703" y="537">CC BY-SA 4.0</text>
<text x="59" y="546">00</text>
<text x="73" y="546">20200326</text>
<text x="111" y="546">BERT TIMMERMAN</text>
<text x="239" y="546">FIRST ISSUE</text>
<text x="543" y="546">DESCRIPTION:</text>
<text x="703" y="546">NUMBER:</text>
<text x="760" y="546">FORM.:</text>
<text x="56" y="560">REV.</text>
<text x="73" y="560">DATE</text>
<text x="111" y="560">DRAWN BY</text>
<text x="186" y="560">CHECKED BY</text>
<text x="239" y="560">DESCRIPTION</text>
<text x="703" y="559">31.000.00</text>
<text x="739" y="559">.01.06</text>
<text x="425" y="564" transform="rotate(-90 425 564)">AUTOCAD</text>
<text x="431" y="564" transform="rotate(-90 431 564)">2015</text>
<text x="703" y="565">1</text>
<text x="711" y="565">OF 1</text>
</g>
</svg>
